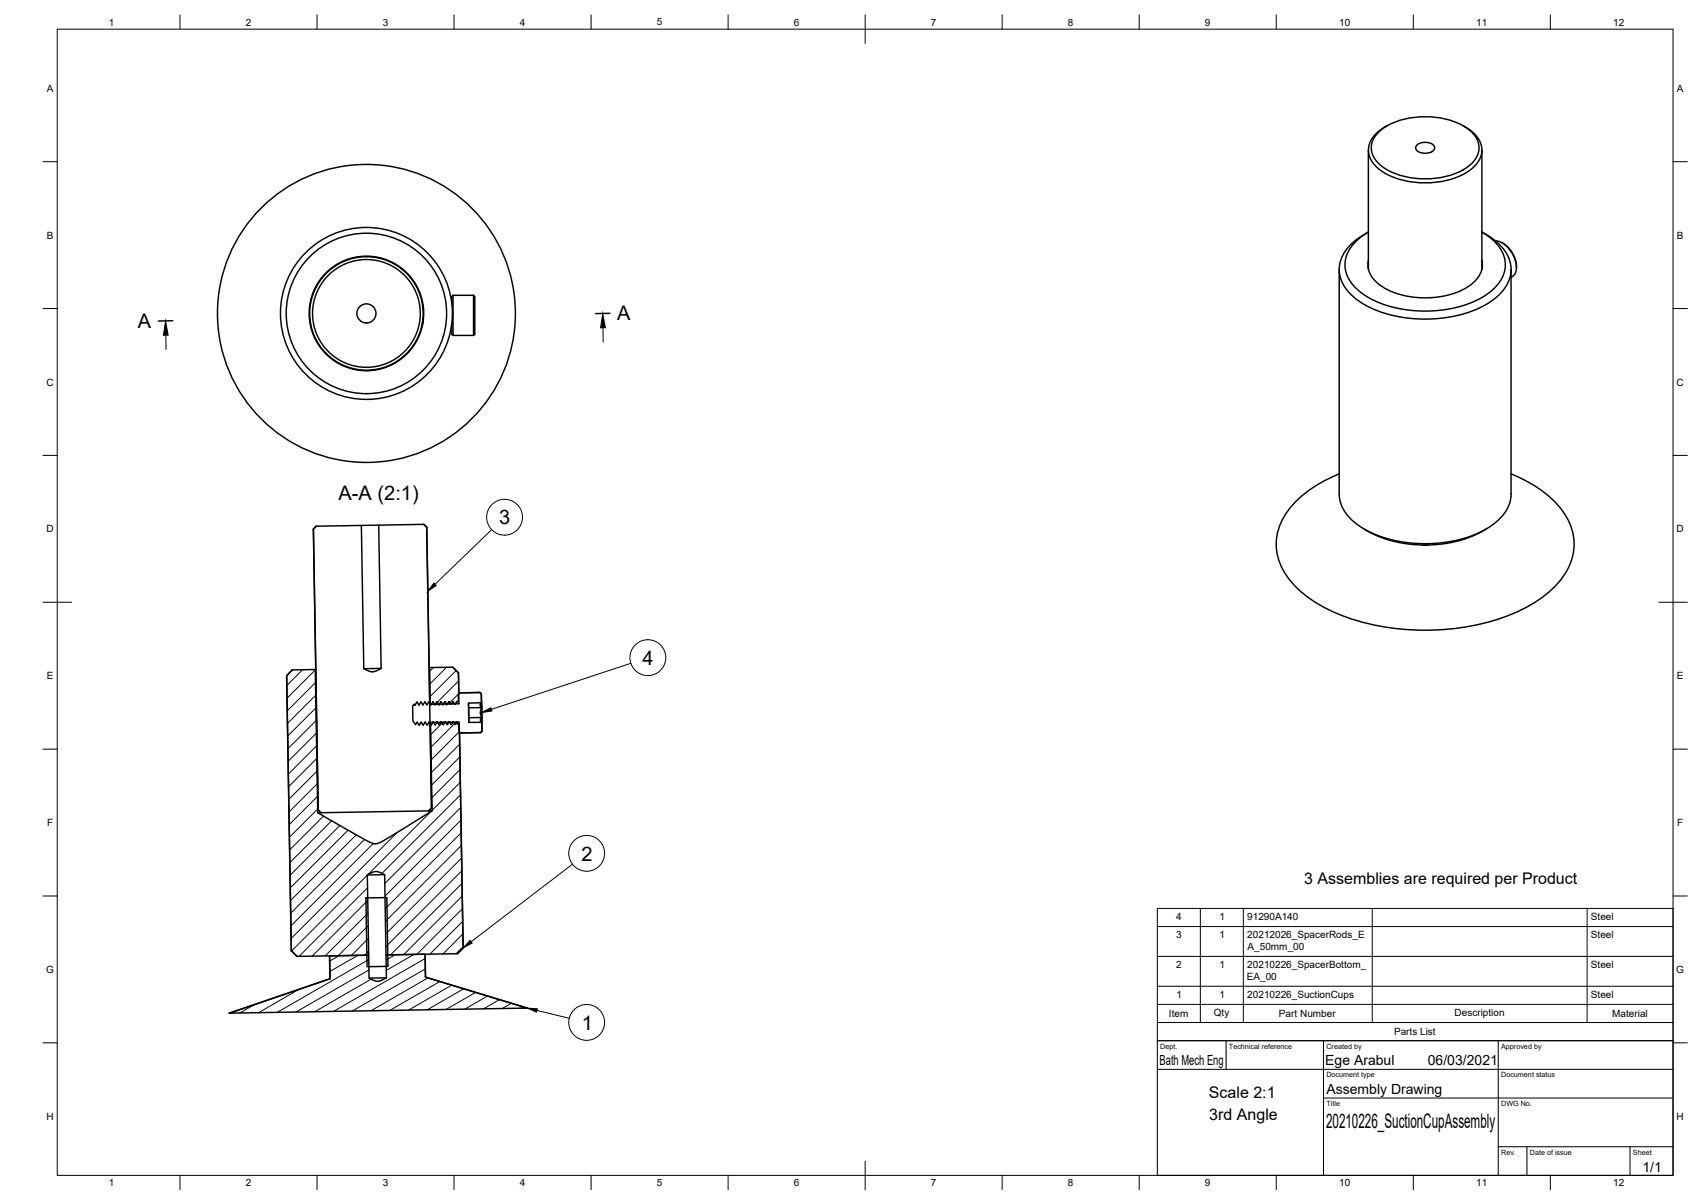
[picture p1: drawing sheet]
<svg xmlns="http://www.w3.org/2000/svg" width="594mm" height="420mm" viewBox="0 0 594 420" stroke-linecap="round" stroke-linejoin="round" font-family="sans-serif">
<!-- layer: Visible -->
<g fill="none" stroke="#000" stroke-width=".51">
<path d="M477.6 52.4v41.6M481.6 45.7a26.2 26.2 0 0 1 20.1-4.7 19.2 19.2 0 0 1 13.4 6.8 7.1 7.1 0 0 1-1.8 9.6 26.2 26.2 0 0 1-20.1 4.7 19.2 19.2 0 0 1-13.4-6.7 7.1 7.1 0 0 1 1.8-9.7zM484.1 43.9a10.6 10.6 0 0 0-6.5 8.5 9.8 9.8 0 0 0 5.8 8.1 30.4 30.4 0 0 0 29.4-.9 8.4 8.4 0 0 0 4.1-9.4 11.7 11.7 0 0 0-6.2-6.3M494.6 50.6a4.6 4.6 0 0 1 6 .4 1.63 1.63 0 0 1-1.4 2.2 4.1 4.1 0 0 1-5.1-1.4zM517.2 52.4v41.6M467.4 94v78.4a13.9 13.9 0 0 0 7.3 11.3 45.1 45.1 0 0 0 32.2 5.2 29.9 29.9 0 0 0 18.2-9.7 11.5 11.5 0 0 0 2.4-6.8l-.1-78.4M477.6 81l-1.4 .8M477.7 81a14.2 14.2 0 0 0-8.2 11.4 13 13 0 0 0 6.4 10.3 42 42 0 0 0 30 5.1 28.5 28.5 0 0 0 17-8.7 10.4 10.4 0 0 0-1.1-14.7l-4.6-3.4a17.8 17.8 0 0 1 10 10.9 12.2 12.2 0 0 1-5.2 12.1 41.7 41.7 0 0 1-27.8 7.3 36.4 36.4 0 0 1-22.6-8.5 11.4 11.4 0 0 1 0-17.5l4.6-3.5M477.7 90.8a8.9 8.9 0 0 0 4.9 9.3 30.8 30.8 0 0 0 29.7 0 8.9 8.9 0 0 0 4.9-9.3M522 84.1a9 9 0 0 1 7.1 7.3 4.2 4.2 0 0 1-1.7 5.4M524.4 84.8l.3 .1M524.7 84.9a10.3 10.3 0 0 1 4.6 8.1"/>
<path d="M529.3 93v.3M147.3 113.4l.1 .3M147.4 112.5l.1 .8M147.5 106.7l.2 .3M147.6 111.6v1M147.7 107l.1 1.1M147.7 107h.1M157.5 114.1h.2M157.7 112.7v1.9a2.67 2.67 0 0 0 .4 2.5M158.1 103.1a2.65 2.65 0 0 0-.4 2.4v.6M158.1 103.1v14M158.1 117.1h7.2"/>
<path d="M158.1 103.1h7.2M165.3 103.1a2.51 2.51 0 0 1 .4 2.3v9.3a2.51 2.51 0 0 1-.4 2.4M165.3 103.1v14M467.5 165.4a39.1 39.1 0 0 0-19.3 14.9 19 19 0 0 0 3 23.3 50.8 50.8 0 0 0 26.6 14.1 83.3 83.3 0 0 0 53.7-5.1 32 32 0 0 0 17-17 19.5 19.5 0 0 0-5.3-19.9 44.3 44.3 0 0 0-15.8-10.3M109.4 184.6h.1M109.4 184.6l1.6 98M110.4 183.6l15.7-.2 .9 49.9 2.9 1.2 1.5-.4 1.6-.8-.8-50 15.7-.3 1 1 1.7 98-1 1-37.5 .6-1-1-1.7-98zM110.4 183.6l-1 1M132.2 183.3l-6.1 .1M147.9 183l1.1 1 1 61.3M149 184h-.1M476.2 184.7l1.4 .8"/>
<path d="M477.7 185.5a43.8 43.8 0 0 0 39.5 0M496.4 190.2h2.1M518.6 184.7l-1.4 .8M100 235.8h.1M101.6 234.3l.4-.5 8-.2 .9 50 16.3 9.3 3.1 1.5h1.4l2.1-1 17-10.4-.5-30.9 10-.1 1.3 78.8-1.9 2-25 .4-.4-28-3-1.1-1.3 .3-1.8 1 .5 27.9-25 .5-2-2-1.6-96zM102 233.8l-2 2 1.7 96M102 233.8h.1M110 233.6h.2M133 233.3h-6M149.8 233h.2M150 233l8-.2 2 2 .2 10.8-10 .2zM158 232.8l2 2"/>
<path d="M160 234.8h.1M160 234.8l.2 7.2M146.3 245.9l-.9-.8-.5 .9-.3-.3-.6 .8 .2 5.2 .9 1.2 .6-.8 .5 .9 .7-.9 .7 .9 .9-1 .5 1 .9-1M149.6 245l.7 .9M149.6 245l-.5 .9-.9-.9-.5 .9-.9-.9-.5 1M149.9 252l.5 .9M150 245.3l.2 .3M150.1 252.5l.5 29.5M150.3 245.8v.1M150.3 245.9h.2M150.3 245.9h.1M150.5 245.9h.1"/>
<path d="M150.5 245.9h-.2M150.5 245.8v.1M150.6 252.9h-.2M151.1 252h.1M151.1 252l-.5 .9M151.1 252h.2M151.2 252l-.1 .1M151.3 252h-.2M151.7 245.8v.1M151.7 245.9l-.7-.9-.5 .9M151.9 245.8v.1M151.9 245.8l-.2 .1"/>
<path d="M151.9 245.8h-.2M151.9 245.8h.1M152.5 252l-.5 .9-.7-.9M152.5 252h.1M152.5 252h.2M152.5 252v.1M152.7 252h-.2M153.1 245.7v.1M153.1 245.8l-.5-.9-.7 1M153.1 245.8h.2M153.3 245.8h.1M153.3 245.8h-.2"/>
<path d="M153.4 245.7l-.1 .1M153.9 252l-.5 .9-.7-.9M153.9 252h.1M153.9 252h.2M153.9 252v.1M154 244.9l.5 .9M154 244.9l-.7 .9M154.5 245.7v.1M154.5 245.8h.2M154.7 245.8h.1M154.7 245.8h-.1M154.7 245.7v.1"/>
<path d="M155.3 251.9l-.7 1-.7-.9M155.3 251.9v.1M155.3 252h.2M155.3 252v.1M155.5 251.9h-.2M155.5 251.9l.5 1M155.9 245.7l-.7-.8-.5 .9M156.1 245.8h.1M156.1 245.8l.7-.9 .5 .9M156.1 245.7v.1M156.7 251.9l-.7 .9M156.7 251.9h.1"/>
<path d="M156.8 251.9l-.1 .1M156.9 251.9h-.2M157.3 245.6v.2M157.3 245.7h.2M157.5 245.7h-.2M157.6 245.6l-.1 .1M158.1 251.9l-.5 .9-.7-.9M158.1 251.9h.2M158.2 251.9l-.1 .1M158.3 251.9h-.2M158.3 251.9l.5 .9 .6-.8 .4 .8h.3l.1 2.6 .4 .4M158.7 245.7l-.5-.9-.7 .9"/>
<path d="M158.7 245.7h.2M158.9 245.7h-.2M159 245.6l-.1 .1M159.4 244.8l-.5 .9M159.4 252h.1M159.6 244.8h-.2M159.6 244.8h.1M160.4 255.5l.2 .3 7.2-.1M160.4 241.8l-.4 .4v2.6h-.3M160.4 241.8l-.3 .2M160.4 241.8h.1M160.4 255.6l1.3 75.2"/>
<path d="M160.6 255.8h.1M163.5 245.4l.1 6.7M163.6 252.1h4.5l.1 3.1-.4 .5M167.5 241.7l-7.1 .1M167.5 241.7l.5 .4v3.1l-4.5 .2 .1 6.7M167.5 241.7l.5 .4 .1 .8 .1 12.3M167.6 241.7h.1M167.8 255.6l-7.2 .2M167.8 255.6h.1M168 245.2a1.04 1.04 0 0 0 .1 1.7M168 245.2h.1M168 245.2l.2 5.2"/>
<path d="M168.1 246.9a3.4 3.4 0 0 0 .1 3.5M168.1 246.9l-4.5 .1M168.2 252.1h.1M168.2 250.4a1.04 1.04 0 0 0-.1 1.7M168.2 250.4l-4.5 .1M168.2 250.4v1.7M168.2 255.2l-.4 .5M111 282.6h.1M111 282.6l1.1 1M112.1 283.6h-1.2M112.1 283.6h.1M149.6 283h.1"/>
<path d="M150.6 282h.1M150.6 282l-1 1M150.8 283h-1.2M127.7 313.4l7.3-.2 .4 24-7.3 .2zM134.3 305.2l-6.1 .2M101.7 331.8h.1M101.7 331.8l2 2M115 333.6l.1 8M148.4 333l.1 8M159.7 332.8h.1M161.6 330.8h.1M161.7 330.8l-2 2"/>
<path d="M80 353.6h.1M80.1 353.6l35.1-12-.1-8 13.6-.3 .1 8 2.5 1.1 1.6-.2 2-1-.2-8 13.7-.2 .1 8 35.5 10.8zM115.1 341.6h.1M115.1 341.6l-35.1 12M134.9 341.2l-6.1 .1M148.5 341h.1M148.5 341l35.5 10.8M184 351.8h.1"/>
<circle cx="127.9" cy="109.4" r="30"/>
<circle cx="127.9" cy="109.4" r="52"/>
<circle cx="127.9" cy="109.4" r="19.8"/>
<circle cx="127.9" cy="109.4" r="20"/>
<circle cx="127.9" cy="109.4" r="28"/>
<circle cx="127.9" cy="109.4" r="18.8"/>
<circle cx="127.9" cy="109.4" r="3.3"/>
</g>
<g fill="#000" stroke="#000" stroke-width=".35">
<circle cx="153.1" cy="245.8" r=".24"/>
<circle cx="154.5" cy="245.8" r=".24"/>
<circle cx="155.9" cy="245.8" r=".24"/>
</g>
<!-- layer: Border -->
<g fill="none" stroke="#000" stroke-width=".35">
<path d="M20 10.2h564v400h-564zM62.8 5.2v5M110.7 5.2v5M158.5 5.2v5M206.3 5.2v5M254.1 5.2v5M302 5.2v10M349.8 5.2v5M397.6 5.2v5M445.5 5.2v5M493.3 5.2v5M541.1 5.2v5"/>
<path d="M15 56.4h5M584 56.4h5M15 107.7h5M584 107.7h5M15 158.9h5M584 158.9h5M15 210.2h10M579 210.2h10M15 261.4h5M584 261.4h5M15 312.7h5M584 312.7h5"/>
<path d="M15 363.9h5M584 363.9h5M62.8 410.2v5M110.7 410.2v5M158.5 410.2v5M206.3 410.2v5M254.1 410.2v5M302 405.2v10M349.8 410.2v5M397.6 410.2v5M445.5 410.2v5M493.3 410.2v5"/>
<path d="M541.1 410.2v5"/>
</g>
<!-- layer: TitleBlock -->
<path d="M404 363.2h180v47h-180zM404 373.2h180M428 363.2v10M462 363.2v47M523 363.2v47M462 383.2h122M523 400.2h61M533 400.2v10M569 400.2v10" fill="none" stroke="#000" stroke-width=".36"/>
<!-- layer: Hatching -->
<g fill="none" stroke="#000" stroke-width=".35">
<path d="M105.6 233.7l-5.5 5.5M110.1 233.8l-9.9 9.8M110.1 238.2l-9.8 9.8M151.3 232.9l-1.3 1.4M155.9 232.9l-5.8 5.8M159.2 234l-9.1 9.1M160 237.7l-8.1 8.1M110.2 242.6l-9.8 9.9M110.3 247l-9.9 9.9M110.4 251.4l-9.9 9.9M110.4 255.8l-9.8 9.9M154.6 252.1l-4.3 4.2"/>
<path d="M159.2 252l-8.8 8.8M160.1 242.1l-3.6 3.6M160.4 255.3l-9.9 9.9M160.4 259.7l-9.8 9.9M110.5 260.3l-9.8 9.8M110.6 264.7l-9.9 9.8M110.7 269.1l-9.9 9.8M110.7 273.5l-9.8 9.9M110.8 277.9l-9.8 9.9M160.5 264.1l-9.9 9.9M160.6 268.6l-9.9 9.8M160.7 273l-9.9 9.8"/>
<path d="M160.7 277.4l-27.4 27.4M110.9 282.3l-9.9 9.9M112.9 284.8l-11.8 11.8M115.8 286.4l-14.6 14.6M118.6 288.1l-17.3 17.3M121.5 289.7l-20.2 20.1M124.3 291.3l-22.9 23M127.2 292.9l-25.7 25.8M130.3 294.4l-28.7 28.7M138.6 290.5l-37 37M150.5 283.2l-22.1 22M160.8 281.8l-26.5 26.5"/>
<path d="M160.9 286.2l-26.5 26.5M161 290.6l-26.5 26.5M161 295l-26.5 26.5M161.1 299.5l-26.5 26.5M128.2 305.4l-26.4 26.5M128.3 309.8l-23.9 24M128.4 314.2l-19.5 19.5M128.4 318.7l-14.9 14.9M161.2 303.9l-26.5 26.5M161.2 308.3l-24.9 24.9M161.3 312.7l-20.4 20.4M161.4 317.1l-15.9 16"/>
<path d="M118.3 333.5l-3.2 1.9M124.9 333.4l-9.7 5.6M128.5 323.1l-10.4 10.4M128.6 327.5l-6 5.9M128.7 331.9l-1.5 1.5M128.7 334.9l-31.9 18.4M128.8 338.5l-25.5 14.7M138 333.2l-3.2 1.8M144.5 333.1l-9.7 5.6M148.4 334.5l-32 18.5M148.4 338.1l-25.4 14.7M161.5 321.5l-11.4 11.5"/>
<path d="M161.5 325.9l-6.9 7M161.6 330.4l-2.4 2.4M88.7 350.6l-5 2.9M104.3 345.3l-14 8.1M129.5 341.7l-19.6 11.4M149.4 341.3l-19.9 11.4M153.5 342.5l-17.5 10.1M157.7 343.8l-15.1 8.7M161.8 345.1l-12.7 7.3M166 346.3l-10.3 6M170.2 347.6l-8 4.6M174.3 348.8l-5.5 3.3"/>
<path d="M178.5 350.1l-3.2 1.8M182.6 351.4l-.8 .4"/>
</g>
<!-- layer: Annotations -->
<path d="M60.3 111.9l-5 .1M212.9 109.3l-5 .1" fill="none" stroke="#000" stroke-width=".51"/>
<path d="M57.9 117l.1 5M210.5 114.4v5" fill="none" stroke="#000" stroke-width=".35"/>
<path d="M57.8 112l.9 5h-1.7zM210.4 109.4l.9 5h-1.7z" fill="#000" stroke="#000" stroke-width=".35"/>
<!-- layer: BOM -->
<g fill="none" stroke="#000" stroke-width=".35">
<path d="M171.6 184.8l-19.7 19.1M220.2 231.5l-48.7 16.1M199.8 301.6l-35.4 27.1M404 317h180v46.2h-180zM419 317v39.8M434 317v39.8M479 317v39.8M554 317v39.8M404 333.8h180M404 323.3h180M187.4 352.6l11.3 2.7M404 356.8h180"/>
<path d="M404 350.5h180M404 344.2h180"/>
<circle cx="176.1" cy="180.5" r="6.3"/>
<circle cx="226.1" cy="229.5" r="6.3"/>
<circle cx="204.8" cy="297.8" r="6.3"/>
<circle cx="204.8" cy="356.8" r="6.3"/>
</g>
<path d="M151.5 203.5l.8 .8-2.9 2zM168.2 248.6l3.1-1.6 .4 1.1zM164.1 328.2l.7 .9-3.2 1.7zM184 351.8l3.6 .2-.3 1.2z" fill="#000" stroke="#000" stroke-width=".35"/>
<g font-size="7">
<text x="215.4" y="111.8">A</text>
<text x="48.1" y="114.6">A</text>
<text x="118.2" y="174.6">A-A (2:1)</text>
<text x="174.2" y="183">3</text>
<text x="224.3" y="232">4</text>
<text x="202.9" y="300.3">2</text>
<text x="203.1" y="359.3">1</text>
<text x="462.9" y="393.8">20210226_SuctionCupAssembly</text>
</g>
<g font-size="5.6">
<text x="455.2" y="308.4">3 Assemblies are required per Product</text>
<text x="422" y="383">Scale 2:1</text>
<text x="422.1" y="390.9">3rd Angle</text>
</g>
<g font-size="4.9">
<text x="404.7" y="371.7">Bath Mech Eng</text>
<text x="462.6" y="371.7">Ege Arabul</text>
<text x="498.4" y="371.7">06/03/2021</text>
<text x="463" y="381.7">Assembly Drawing</text>
<text x="573.3" y="408.9">1/1</text>
</g>
<g font-size="3.5">
<text x="37.9" y="8.9">1</text>
<text x="85.8" y="8.9">2</text>
<text x="133.6" y="8.9">3</text>
<text x="181.4" y="8.9">4</text>
<text x="229.3" y="8.9">5</text>
<text x="277.1" y="8.9">6</text>
<text x="324.9" y="8.9">7</text>
<text x="372.7" y="8.9">8</text>
<text x="420.6" y="8.9">9</text>
<text x="467.4" y="8.9">10</text>
<text x="515.3" y="8.9">11</text>
<text x="563.1" y="8.9">12</text>
<text x="16.3" y="32">A</text>
<text x="585.3" y="32">A</text>
<text x="16.3" y="83.3">B</text>
<text x="585.3" y="83.3">B</text>
<text x="16.2" y="134.6">C</text>
<text x="585.2" y="134.6">C</text>
<text x="16.2" y="185.8">D</text>
<text x="585.2" y="185.8">D</text>
<text x="16.3" y="237">E</text>
<text x="585.3" y="237">E</text>
<text x="16.4" y="288.3">F</text>
<text x="585.4" y="288.3">F</text>
<text x="410.6" y="321">4</text>
<text x="425.6" y="321">1</text>
<text x="435.3" y="321">91290A140</text>
<text x="555.3" y="321.1">Steel</text>
<text x="410.5" y="327.4">3</text>
<text x="425.6" y="327.4">1</text>
<text x="435.4" y="327.4">20212026_SpacerRods_E</text>
<text x="555.3" y="327.4">Steel</text>
<text x="435.5" y="331.6">A_50mm_00</text>
<text x="16.1" y="339.6">G</text>
<text x="410.5" y="337.8">2</text>
<text x="425.6" y="337.8">1</text>
<text x="435.2" y="342">EA_00</text>
<text x="435.4" y="337.8">20210226_SpacerBottom_</text>
<text x="555.3" y="337.8">Steel</text>
<text x="585.1" y="339.6">G</text>
<text x="410.6" y="348.2">1</text>
<text x="425.6" y="348.2">1</text>
<text x="435.4" y="348.2">20210226_SuctionCups</text>
<text x="555.3" y="348.2">Steel</text>
<text x="408" y="354.9">Item</text>
<text x="423.7" y="354.6">Qty</text>
<text x="446.4" y="354.9">Part Number</text>
<text x="507.7" y="354.6">Description</text>
<text x="562.8" y="354.9">Material</text>
<text x="486.6" y="361.2">Parts List</text>
<text x="16.2" y="390.8">H</text>
<text x="585.2" y="390.8">H</text>
<text x="37.9" y="413.9">1</text>
<text x="85.8" y="413.9">2</text>
<text x="133.6" y="413.9">3</text>
<text x="181.4" y="413.9">4</text>
<text x="229.3" y="413.9">5</text>
<text x="277.1" y="413.9">6</text>
<text x="324.9" y="413.9">7</text>
<text x="372.7" y="413.9">8</text>
<text x="420.6" y="413.9">9</text>
<text x="467.4" y="413.9">10</text>
<text x="515.3" y="413.9">11</text>
<text x="563.1" y="413.9">12</text>
</g>
<g font-size="2.5">
<text x="405" y="366">Dept.</text>
<text x="429" y="366">Technical reference</text>
<text x="463" y="366">Created by</text>
<text x="524" y="366">Approved by</text>
<text x="463" y="376">Document type</text>
<text x="524" y="376">Document status</text>
<text x="463" y="386">Title</text>
<text x="524" y="386">DWG No.</text>
<text x="524" y="403">Rev.</text>
<text x="534" y="403">Date of issue</text>
<text x="570" y="403">Sheet</text>
</g>
</svg>
